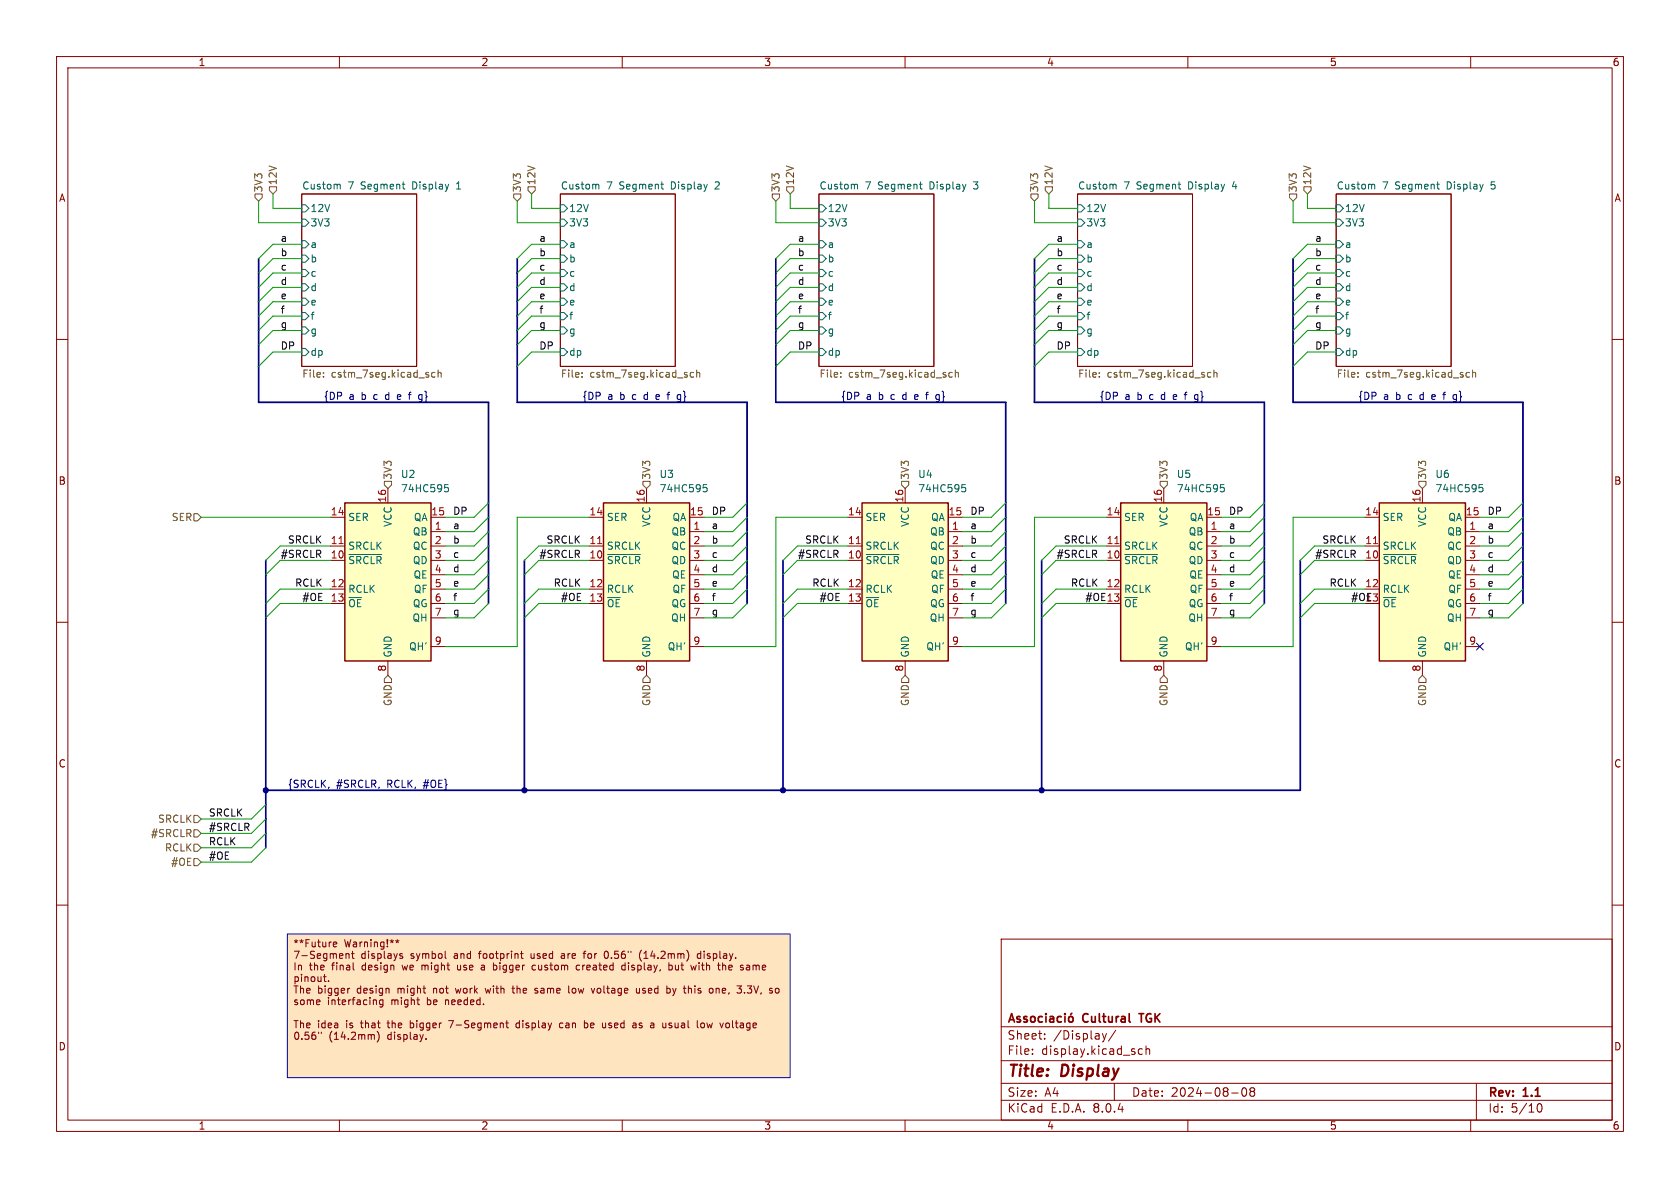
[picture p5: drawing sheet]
<svg xmlns="http://www.w3.org/2000/svg" width="297mm" height="210mm" viewBox="0 0 297 210" stroke-linecap="round" stroke-linejoin="round" font-family="sans-serif">
<g fill="none" stroke="#840000" stroke-width=".18">
<path d="M10 10h277v190h-277zM12 12h273v186h-273zM60 10v2M110 10v2M160 10v2M210 10v2M260 10v2M53.3 34.3h20.4v30.5h-20.4zM99.1 34.3h20.3v30.5h-20.3zM144.8 34.3h20.3v30.5h-20.3zM190.5 34.3h20.3v30.5h-20.3zM236.2 34.3h20.3v30.5h-20.3z"/>
<path d="M10 60h2M285 60h2M10 110h2M285 110h2M10 160h2M285 160h2M177 166h108v32h-108zM60 198v2M110 198v2M160 198v2M177 194.5h108M177 191.5h108"/>
<path d="M177 187.5h108M177 181.5h108M182.5 186.3v.1M182.5 185.5v.1M184.7 183.6v.1M184.7 182.8v.1M194.9 182.7l.3 1M195.2 183.7l-.1 .4-.2 .1M195.6 182.7l-.4 1M197 191.5v3M197.2 182.1l-1.2 2M202 185.5l-.5-.1-.3 .3v.4l.2 .2h.6"/>
<path d="M202.6 185.5l.2-.1 .4 .1v.9M202.6 184.9v1.5M210 198v2M217.7 193.2h1.2M219.7 192.4l.2-.1a.81 .81 0 0 1 .6 .6 .81 .81 0 0 1-.3 .8l-.2 .1a.81 .81 0 0 1-.3-1.4zM221.2 192.9l-.2-.2 .2-.4 .5 .1 .1 .2-.3 .3M221.2 192.9l-.2 .3v.3l.2 .3 .5-.1 .1-.2-.1-.4-.2-.2M221.2 192.9h.3M260 198v2M261 191.5v6.5M271.7 195.7l.2-.5 .2-.1a.8 .8 0 0 1 .5 .7 .8 .8 0 0 1-.5 .8l-.2-.1-.2-.5"/>
</g>
<g fill="none" stroke="#840000" stroke-width=".3">
<path d="M180.3 179.8l-.3-.1-.2 .2v.2l.5 .2v.3h-.5M181.6 179.8l-.4-.1-.2 .2 .1 .2 .5 .2v.3h-.6M182.3 179.8l.4-.1 .3 .3v.4l-.3 .3-.4-.1-.1-.2v-.4zM184.3 179.8l-.5-.1-.2 .3v.4l.1 .2h.6M184.9 179.2v.1M184.9 179.7v1M185.6 179.8h.6l.1 .9M187.6 179.8l-.4-.1-.3 .3v.4l.2 .2h.5M188.3 179.2v.1M188.3 179.7v1M189 179.8l.2-.1 .4 .1 .1 .6-.1 .2-.4 .1-.2-.2zM189.5 179.1l-.2 .2"/>
<path d="M201.3 179.2h.9M178.3 180.7l.5-1.5 .5 1.5M178.5 180.3h.7M186.3 180l-.5 .1a.29 .29 0 0 0-.3 .3 .29 .29 0 0 0 .3 .3l.5-.1"/>
</g>
<path d="M50.8 165.1h88.9v25.4h-88.9z" fill="#ffe5bf"/>
<path d="M53.3 34.3h20.4v30.5h-20.4zM99.1 34.3h20.3v30.5h-20.3zM144.8 34.3h20.3v30.5h-20.3zM190.5 34.3h20.3v30.5h-20.3zM236.2 34.3h20.3v30.5h-20.3z" fill="none" stroke="#840000" stroke-width=".18"/>
<g fill="none" stroke="#006464" stroke-width=".18">
<path d="M53.3 36.2h.7l.6 .6-.6 .7h-.7zM53.3 38.7h.7l.6 .7-.6 .6h-.7zM59.8 32.6l.4 .1v.7M71.1 32.6h.5M71.5 33.4h.1M80.7 33.4h.7M80.8 32.4l-.1 .1M99.1 36.2h.6l.6 .6-.6 .7h-.6zM99.1 38.7h.6l.6 .7-.6 .6h-.6zM105.5 32.6l.4 .1v.7M116.8 32.6h.5M117.2 33.4h.1"/>
<path d="M144.8 36.2h.6l.6 .6-.6 .7h-.6zM144.8 38.7h.6l.6 .7-.6 .6h-.6zM151.2 32.6l.4 .1v.7M162.5 32.6h.5M162.9 33.4h.1M190.5 36.2h.6l.7 .6-.7 .7h-.6zM190.5 38.7h.6l.7 .7-.7 .6h-.6zM197 32.6l.3 .1v.7M208.3 32.6h.4M208.6 33.4h.1M236.2 36.2h.7l.6 .6-.6 .7h-.7zM236.2 38.7h.7l.6 .7-.6 .6h-.7z"/>
<path d="M242.7 32.6l.3 .1v.7M254 32.6h.5M254.3 33.4h.2M53.3 50.2h.7l.6 .6-.6 .6h-.7zM53.3 45.1h.7l.6 .6-.6 .7h-.7zM53.3 47.6h.7l.6 .7-.6 .6h-.7zM53.3 42.5h.7l.6 .7-.6 .6h-.7zM53.3 52.7h.7l.6 .6-.6 .7h-.7zM53.3 55.2h.7l.6 .7-.6 .6h-.7zM53.3 57.8h.7l.6 .6-.6 .7h-.7zM99.1 50.2h.6l.6 .6-.6 .6h-.6zM99.1 45.1h.6l.6 .6-.6 .7h-.6z"/>
<path d="M99.1 47.6h.6l.6 .7-.6 .6h-.6zM99.1 42.5h.6l.6 .7-.6 .6h-.6zM99.1 52.7h.6l.6 .6-.6 .7h-.6zM99.1 55.2h.6l.6 .7-.6 .6h-.6zM99.1 57.8h.6l.6 .6-.6 .7h-.6zM144.8 50.2h.6l.6 .6-.6 .6h-.6zM144.8 45.1h.6l.6 .6-.6 .7h-.6zM144.8 47.6h.6l.6 .7-.6 .6h-.6zM144.8 42.5h.6l.6 .7-.6 .6h-.6zM144.8 52.7h.6l.6 .6-.6 .7h-.6zM144.8 55.2h.6l.6 .7-.6 .6h-.6zM144.8 57.8h.6l.6 .6-.6 .7h-.6z"/>
<path d="M190.5 50.2h.6l.7 .6-.7 .6h-.6zM190.5 45.1h.6l.7 .6-.7 .7h-.6zM190.5 47.6h.6l.7 .7-.7 .6h-.6zM190.5 42.5h.6l.7 .7-.7 .6h-.6zM190.5 52.7h.6l.7 .6-.7 .7h-.6zM190.5 55.2h.6l.7 .7-.7 .6h-.6zM190.5 57.8h.6l.7 .6-.7 .7h-.6zM236.2 50.2h.7l.6 .6-.6 .6h-.7zM236.2 45.1h.7l.6 .6-.6 .7h-.7zM236.2 47.6h.7l.6 .7-.6 .6h-.7zM236.2 42.5h.7l.6 .7-.6 .6h-.7zM236.2 52.7h.7l.6 .6-.6 .7h-.7z"/>
<path d="M236.2 55.2h.7l.6 .7-.6 .6h-.7zM236.2 57.8h.7l.6 .6-.6 .7h-.7zM53.3 61.6h.7l.6 .6-.6 .7h-.7zM99.1 61.6h.6l.6 .6-.6 .7h-.6zM144.8 61.6h.6l.6 .6-.6 .7h-.6zM190.5 61.6h.6l.7 .6-.7 .7h-.6zM236.2 61.6h.7l.6 .6-.6 .7h-.7z"/>
</g>
<g fill="none" stroke="#725600" stroke-width=".18">
<path d="M57.2 66.6v.1M57.2 65.9v.1M76.9 65.9l-.4-.1-.2 .3 .1 .5h.5M77.4 66l.2-.2 .3 .1 .1 .8M77.4 65.4v1.3M102.9 66.6v.1M102.9 65.9v.1M122.6 65.9l-.3-.1-.3 .3 .1 .5h.5M123.2 66l.2-.2 .3 .1v.8M123.2 65.4v1.3M148.6 66.6v.1M148.6 65.9v.1"/>
<path d="M168.3 65.9l-.3-.1-.3 .3 .2 .5h.4M168.9 66l.2-.2 .3 .1v.8M168.9 65.4v1.3M194.3 66.6v.1M194.3 65.9v.1M214.1 65.9l-.4-.1-.2 .3 .1 .5h.5M214.6 66l.2-.2 .3 .1 .1 .8M214.6 65.4v1.3M240.1 66.6v.1M240.1 65.9v.1M259.8 65.9l-.4-.1-.2 .3 .1 .5h.5M260.3 66l.2-.2 .3 .1 .1 .8"/>
<path d="M260.3 65.4v1.3"/>
</g>
<path d="M152.4 88.9h15.2v27.9h-15.2z" fill="#ffffc2"/>
<path d="M152.4 88.9h15.2v27.9h-15.2z" fill="none" stroke="#840000" stroke-width=".25"/>
<g fill="none" stroke="#840000" stroke-width=".18">
<path d="M149.9 99.1h2.5M149.9 96.5h2.5M149.9 91.4h2.5M160 86.4v2.5M167.6 94h2.6M167.6 99.1h2.6M167.6 96.5h2.6M167.6 91.4h2.6M149.9 104.1h2.5M149.9 106.7h2.5M160 116.8v2.6M167.6 104.1h2.6"/>
<path d="M167.6 106.7h2.6M167.6 101.6h2.6M167.6 109.2h2.6M167.6 114.3h2.6"/>
</g>
<path d="M153.1 98h5.8M170.1 85.7h.6M170.2 86.2h.3l.2 .2v.4l-.5 .1" fill="none" stroke="#006464" stroke-width=".18"/>
<path d="M151.4 96.1h.7" fill="none" stroke="#a90000" stroke-width=".18"/>
<path d="M198.1 88.9h15.3v27.9h-15.3z" fill="#ffffc2"/>
<path d="M198.1 88.9h15.3v27.9h-15.3z" fill="none" stroke="#840000" stroke-width=".25"/>
<g fill="none" stroke="#840000" stroke-width=".18">
<path d="M195.6 99.1h2.5M195.6 96.5h2.5M195.6 91.4h2.5M205.7 86.4v2.5M213.4 94h2.5M213.4 99.1h2.5M213.4 96.5h2.5M213.4 91.4h2.5M195.6 104.1h2.5M195.6 106.7h2.5M205.7 116.8v2.6M213.4 104.1h2.5"/>
<path d="M213.4 106.7h2.5M213.4 101.6h2.5M213.4 109.2h2.5M213.4 114.3h2.5"/>
</g>
<path d="M198.9 98h5.7M215.8 85.7h.6M215.9 86.2h.3l.3 .2-.1 .4-.5 .1" fill="none" stroke="#006464" stroke-width=".18"/>
<path d="M197.1 96.1h.7" fill="none" stroke="#a90000" stroke-width=".18"/>
<path d="M106.7 88.9h15.2v27.9h-15.2z" fill="#ffffc2"/>
<path d="M106.7 88.9h15.2v27.9h-15.2z" fill="none" stroke="#840000" stroke-width=".25"/>
<g fill="none" stroke="#840000" stroke-width=".18">
<path d="M104.1 99.1h2.6M104.1 96.5h2.6M104.1 91.4h2.6M114.3 86.4v2.5M121.9 94h2.6M121.9 99.1h2.6M121.9 96.5h2.6M121.9 91.4h2.6M104.1 104.1h2.6M104.1 106.7h2.6M114.3 116.8v2.6M121.9 104.1h2.6"/>
<path d="M121.9 106.7h2.6M121.9 101.6h2.6M121.9 109.2h2.6M121.9 114.3h2.6"/>
</g>
<path d="M107.4 98h5.8M124.3 85.7h.7M124.5 86.2h.3l.2 .2v.4l-.5 .1" fill="none" stroke="#006464" stroke-width=".18"/>
<path d="M105.7 96.1h.7" fill="none" stroke="#a90000" stroke-width=".18"/>
<path d="M243.8 88.9h15.3v27.9h-15.3z" fill="#ffffc2"/>
<path d="M243.8 88.9h15.3v27.9h-15.3z" fill="none" stroke="#840000" stroke-width=".25"/>
<g fill="none" stroke="#840000" stroke-width=".18">
<path d="M241.3 99.1h2.5M241.3 96.5h2.5M241.3 91.4h2.5M251.5 86.4v2.5M259.1 94h2.5M259.1 99.1h2.5M259.1 96.5h2.5M259.1 91.4h2.5M241.3 104.1h2.5M241.3 106.7h2.5M251.5 116.8v2.6M259.1 104.1h2.5"/>
<path d="M259.1 106.7h2.5M259.1 101.6h2.5M259.1 109.2h2.5M259.1 114.3h2.5"/>
</g>
<path d="M244.6 98h5.8M261.5 85.7h.6M261.6 86.2h.3l.3 .2-.1 .4-.5 .1" fill="none" stroke="#006464" stroke-width=".18"/>
<path d="M242.8 96.1h.7" fill="none" stroke="#a90000" stroke-width=".18"/>
<path d="M61 88.9h15.2v27.9h-15.2z" fill="#ffffc2"/>
<path d="M61 88.9h15.2v27.9h-15.2z" fill="none" stroke="#840000" stroke-width=".25"/>
<g fill="none" stroke="#840000" stroke-width=".18">
<path d="M58.4 99.1h2.6M58.4 96.5h2.6M58.4 91.4h2.6M68.6 86.4v2.5M76.2 94h2.5M76.2 99.1h2.5M76.2 96.5h2.5M76.2 91.4h2.5M58.4 104.1h2.6M58.4 106.7h2.6M68.6 116.8v2.6M76.2 104.1h2.5"/>
<path d="M76.2 106.7h2.5M76.2 101.6h2.5M76.2 109.2h2.5M76.2 114.3h2.5M57.2 172.7h.5M57.4 173.4l.3 .1M58.1 173.4v.1M58.9 167l.6-.2v-.2l-.4-.1-.2 .2 .1 .6h.5M61.2 168.6v.8M61.7 168.8v.6M61.8 174.7l-.2 .1M62.3 168.1v1.1l.3 .2"/>
<path d="M62.5 171.4l.1 .1M67.2 176.9v.6l.1 .1 .4-.1M67.7 176.8v1l-.2 .2h-.3M69.9 166.3l.3 .1M70.2 166.1v.3M70.2 166.4l-.1 .2M70.2 166.4l.2 .2M70.5 166.3l-.3 .1M70.7 168.9l.4 .2 .1 .1-.2 .2h-.3M70.7 168.6h.4M74.6 170.6v.9M78.8 169.4h.1"/>
<path d="M80.5 174.7l.3 .9M80.9 170.6v.7l.3 .2M85.1 171.3l.1 .2 .5-.1M85.7 170.9l-.5 .1-.1 .2M85.8 174.7l.2 .9 .3-.7M87.2 170.2v1.3M87.8 170.7v.5l-.2 .3M90.5 174.7h.5M90.7 174.3v1.1l.3 .2M92 168.6h.5M92.2 168.1v1.1l.3 .2M93.9 168.6v.6l.2 .2"/>
<path d="M94.6 174.8h.4M94.6 175.1l.5 .2-.1 .2-.3 .1M94.7 170.7l-.4-.1-.2 .3 .1 .5h.5M99.6 168.6h-.3M99.7 168.9h-.3l-.2 .2 .1 .3h.4M100.5 174.3v1.1M100.6 175.5l.1 .1M101.6 174.7l-.3 .1-.2 .1 .1 .5 .4 .2M102.5 170.7l-.4-.1-.2 .3 .1 .5h.5M103.1 168.6h.5M103.6 168.1l-.3 .2v1.1M105.7 174.8l-.1 .1 .1 .6"/>
<path d="M106.9 168.3l.2-.2a.68 .68 0 0 1 .5 .7 .68 .68 0 0 1-.5 .6l-.2-.1M110 171.3l.2 .2 .3-.1M110.5 170.7l-.3-.1-.2 .1M110.5 170.2v1.3M111.1 170.6v.9M112.5 175.4l.2 .2 .4-.2M113.1 174.7v.9M113.4 168a1.46 1.46 0 0 0 0 1.9M113.6 175.5l.4 .1M113.8 169.4h.8M114 174.7l-.4 .2 .1 .2h.3M114.1 168.3l-.3 .2"/>
<path d="M118.8 170.7v.6l-.2 .2-.3-.1M118.9 174.7l.3 .9M119.2 175.6l-.3 .4M119.4 170.6l.1 .8h.4M119.5 174.7l-.3 .9M123.6 170.2v.1M123.6 170.6v.9M123.9 168.6h-.4l-.2 .2 .1 .6h.5M123.9 168.1v1.3M126.6 174.8l.2-.1 .3 .1v.8M126.6 174.7v.9M128.3 170.8v.7"/>
<path d="M128.8 170.8l.1 .6M129.4 170.9l-.6 .1M130.3 174.3h.8l-.4 .5M132.1 175.4l.5 .2M132.1 174.3h.8l-.4 .5h.1M132.5 170.7v.8M132.5 171.4l-.1 .1M132.5 170.9l-.1 .1M137.6 174.8l.1 .1-.1 .6M66.9 182.6a1.48 1.48 0 0 1-.2 1.6M72.5 180.4v1.3M72.5 181.6l.2 .1"/>
<path d="M72.7 180.8l-.2 .1M75.3 183.6v.1M79.3 180.4h.9l-.6 1.3M89.4 180.8h.5M89.6 180.4v1.1l.3 .2M91.8 180.9l-.3-.1-.3 .3 .1 .5h.5M99.5 180.9l-.4-.1-.2 .3 .1 .5h.5M103.3 180.4v1.3M103.4 180.8l.4 .1 .1 .2v.5l-.5 .1M107.6 181.6l.1 .1M107.7 180.9v.3M113 181.6l.4 .1"/>
<path d="M113.4 180.8l-.4 .2 .1 .2 .3 .1M118.6 181.3l.2 .1-.2 .3M118.6 180.8l.1 .1M124.1 180.8l.3 .1 .1 .2v.5l-.4 .1M125 180.8l.2 .9 .3-.6"/>
</g>
<path d="M61.7 98h5.8M78.6 85.7h.6M78.7 86.2h.3l.3 .2-.1 .4-.5 .1" fill="none" stroke="#006464" stroke-width=".18"/>
<path d="M59.9 96.1h.8" fill="none" stroke="#a90000" stroke-width=".18"/>
<g fill="none" stroke="#725600" stroke-width=".18">
<path d="M45.1 34.3h1.3v.6l-.7 .7-.6-.7zM47.6 33h1.3v.7l-.6 .6-.7-.6zM90.8 34.3h1.3v.6l-.7 .7-.6-.7zM93.3 33h1.3v.7l-.6 .6-.7-.6zM136.5 34.3h1.3v.6l-.6 .7-.7-.7zM139.1 33h1.2v.7l-.6 .6-.6-.6zM182.2 34.3h1.3v.6l-.6 .7-.7-.7zM184.8 33h1.3v.7l-.7 .6-.6-.6zM228 34.3h1.2v.6l-.6 .7-.6-.7zM230.5 33h1.3v.7l-.7 .6-.6-.6zM34.3 90.8h.6l.7 .6-.7 .7h-.6zM67.9 85.1h1.3v.6l-.6 .7-.7-.7z"/>
<path d="M113.7 85.1h1.2v.6l-.6 .7-.6-.7zM159.4 85.1h1.3v.6l-.7 .7-.6-.7zM205.1 85.1h1.3v.6l-.7 .7-.6-.7zM250.8 85.1h1.3v.6l-.6 .7-.7-.7zM68.6 119.4l.6 .6v.7h-1.3v-.7zM114.3 119.4l.6 .6v.7h-1.2v-.7zM160 119.4l.7 .6v.7h-1.3v-.7zM205.7 119.4l.7 .6v.7h-1.3v-.7zM251.5 119.4l.6 .6v.7h-1.3v-.7zM34.3 146.7h.6l.7 .6-.7 .7h-.6zM34.3 144.1h.6l.7 .7-.7 .6h-.6zM34.3 151.8h.6l.7 .6-.7 .6h-.6z"/>
<path d="M34.3 149.2h.6l.7 .7-.7 .6h-.6z"/>
</g>
<g fill="none" stroke="#000084" stroke-width=".18">
<path d="M70.4 69.8l-.1 .1v.5l.1 .2M70.9 70.1l-.6 .1M72.2 69.8h.5M72.7 69.3l-.3 .1M74.2 69.8h.4M74.5 70.9l-.3 .1M74.6 70.5l-.4 .1M116.2 69.8l-.2 .1v.5l.2 .2M116.6 70.1l-.6 .1M117.9 69.8h.5M118.4 69.3l-.3 .1M120 69.8h.3"/>
<path d="M120.3 70.9l-.4 .1M120.3 70.5l-.3 .1M161.9 69.8l-.2 .1v.5l.2 .2M162.3 70.1l-.6 .1M163.6 69.8h.5M164.1 69.3l-.2 .1M165.7 69.8h.3M166 70.9l-.4 .1M166 70.5l-.3 .1M207.6 69.8l-.2 .1v.5l.2 .2M208 70.1l-.6 .1M209.3 69.8h.5"/>
<path d="M209.8 69.3l-.2 .1M211.4 69.8h.4M211.7 70.9l-.4 .1M211.8 70.5l-.4 .1M253.3 69.8l-.2 .1v.5l.2 .2M253.7 70.1l-.6 .1M255.1 69.8h.5M255.6 69.3l-.3 .1M257.1 69.8h.4M257.4 70.9l-.3 .1M257.5 70.5l-.4 .1M261 113.7l1.2 1.2"/>
<path d="M262.2 113.7l-1.2 1.2"/>
</g>
<path d="M50.8 165.1h88.9v25.4h-88.9z" fill="none" stroke="#0000c2" stroke-width=".18"/>
<path d="M45.7 45.7v25.4h40.7v35.6M91.4 45.7v25.4h40.7v35.6M137.2 45.7v25.4h40.6v35.6M182.9 45.7v25.4h40.6v35.6M228.6 45.7v25.4h40.6v35.6M47 99.1v50.8M92.7 99.1v40.6M138.4 99.1v40.6M184.1 99.1v40.6M229.9 99.1v40.6h-182.9" fill="none" stroke="#000084" stroke-width=".3"/>
<g fill="none" stroke="#009600" stroke-width=".18">
<path d="M45.7 35.6v3.8h7.6M48.3 34.3v2.5h5M91.4 35.6v3.8h7.7M94 34.3v2.5h5.1M137.2 35.6v3.8h7.6M139.7 34.3v2.5h5.1M182.9 35.6v3.8h7.6M185.4 34.3v2.5h5.1M228.6 35.6v3.8h7.6M231.1 34.3v2.5h5.1M53.3 43.2h-5l-2.6 2.5M53.3 48.3h-5l-2.6 2.5"/>
<path d="M53.3 50.8h-5l-2.6 2.5M53.3 53.3h-5l-2.6 2.6M53.3 45.7h-5l-2.6 2.6M53.3 55.9h-5l-2.6 2.5M53.3 58.4h-5l-2.6 2.6M99.1 43.2h-5.1l-2.6 2.5M99.1 48.3h-5.1l-2.6 2.5M99.1 50.8h-5.1l-2.6 2.5M99.1 53.3h-5.1l-2.6 2.6M99.1 45.7h-5.1l-2.6 2.6M99.1 55.9h-5.1l-2.6 2.5M99.1 58.4h-5.1l-2.6 2.6"/>
<path d="M144.8 43.2h-5.1l-2.5 2.5M144.8 48.3h-5.1l-2.5 2.5M144.8 50.8h-5.1l-2.5 2.5M144.8 53.3h-5.1l-2.5 2.6M144.8 45.7h-5.1l-2.5 2.6M144.8 55.9h-5.1l-2.5 2.5M144.8 58.4h-5.1l-2.5 2.6M190.5 43.2h-5.1l-2.5 2.5M190.5 48.3h-5.1l-2.5 2.5M190.5 50.8h-5.1l-2.5 2.5M190.5 53.3h-5.1l-2.5 2.6M190.5 45.7h-5.1l-2.5 2.6"/>
<path d="M190.5 55.9h-5.1l-2.5 2.5M190.5 58.4h-5.1l-2.5 2.6M236.2 43.2h-5.1l-2.5 2.5M236.2 48.3h-5.1l-2.5 2.5M236.2 50.8h-5.1l-2.5 2.5M236.2 53.3h-5.1l-2.5 2.6M236.2 45.7h-5.1l-2.5 2.6M236.2 55.9h-5.1l-2.5 2.5M236.2 58.4h-5.1l-2.5 2.6M53.3 62.2h-5l-2.6 2.6M99.1 62.2h-5.1l-2.6 2.6M144.8 62.2h-5.1l-2.5 2.6"/>
<path d="M190.5 62.2h-5.1l-2.5 2.6M236.2 62.2h-5.1l-2.5 2.6M35.6 91.4h22.8M58.4 99.1h-8.9l-2.5 2.5M58.4 96.5h-8.9l-2.5 2.6M86.4 96.5l-2.6 2.6h-5.1M86.4 99.1l-2.6 2.5h-5.1M86.4 88.9l-2.6 2.5h-5.1M86.4 91.4l-2.6 2.6h-5.1M86.4 94l-2.6 2.5h-5.1M104.1 99.1h-8.9l-2.5 2.5M104.1 91.4h-12.7v22.9h-12.7"/>
<path d="M104.1 96.5h-8.9l-2.5 2.6M132.1 96.5l-2.6 2.6h-5M132.1 99.1l-2.6 2.5h-5M132.1 88.9l-2.6 2.5h-5M132.1 91.4l-2.6 2.6h-5M132.1 94l-2.6 2.5h-5M149.9 99.1h-8.9l-2.6 2.5M149.9 91.4h-12.7v22.9h-12.7M149.9 96.5h-8.9l-2.6 2.6M177.8 96.5l-2.5 2.6h-5.1M177.8 99.1l-2.5 2.5h-5.1M177.8 88.9l-2.5 2.5h-5.1"/>
<path d="M177.8 91.4l-2.5 2.6h-5.1M177.8 94l-2.5 2.5h-5.1M195.6 99.1h-8.9l-2.6 2.5M195.6 91.4h-12.7v22.9h-12.7M195.6 96.5h-8.9l-2.6 2.6M223.5 96.5l-2.5 2.6h-5.1M223.5 99.1l-2.5 2.5h-5.1M223.5 88.9l-2.5 2.5h-5.1M223.5 91.4l-2.5 2.6h-5.1M223.5 94l-2.5 2.5h-5.1M241.3 99.1h-8.9l-2.5 2.5M241.3 91.4h-12.7v22.9h-12.7"/>
<path d="M241.3 96.5h-8.9l-2.5 2.6M269.2 96.5l-2.5 2.6h-5.1M269.2 99.1l-2.5 2.5h-5.1M269.2 88.9l-2.5 2.5h-5.1M269.2 91.4l-2.5 2.6h-5.1M269.2 94l-2.5 2.5h-5.1M58.4 106.7h-8.9l-2.5 2.5M58.4 104.1h-8.9l-2.5 2.6M86.4 106.7l-2.6 2.5h-5.1M86.4 104.1l-2.6 2.6h-5.1M86.4 101.6l-2.6 2.5h-5.1M104.1 106.7h-8.9l-2.5 2.5"/>
<path d="M104.1 104.1h-8.9l-2.5 2.6M132.1 106.7l-2.6 2.5h-5M132.1 104.1l-2.6 2.6h-5M132.1 101.6l-2.6 2.5h-5M149.9 106.7h-8.9l-2.6 2.5M149.9 104.1h-8.9l-2.6 2.6M177.8 106.7l-2.5 2.5h-5.1M177.8 104.1l-2.5 2.6h-5.1M177.8 101.6l-2.5 2.5h-5.1M195.6 106.7h-8.9l-2.6 2.5M195.6 104.1h-8.9l-2.6 2.6M223.5 106.7l-2.5 2.5h-5.1"/>
<path d="M223.5 104.1l-2.5 2.6h-5.1M223.5 101.6l-2.5 2.5h-5.1M241.3 106.7h-8.9l-2.5 2.5M241.3 104.1h-8.9l-2.5 2.6M269.2 106.7l-2.5 2.5h-5.1M269.2 104.1l-2.5 2.6h-5.1M269.2 101.6l-2.5 2.5h-5.1M47 147.3l-2.6 2.6h-8.8M47 144.8l-2.6 2.5h-8.8M47 142.2l-2.6 2.6h-8.8M47 149.9l-2.6 2.5h-8.8"/>
</g>
<g fill="#000084" stroke="#000084" stroke-width=".18">
<circle cx="138.4" cy="139.7" r=".46"/>
<circle cx="184.1" cy="139.7" r=".46"/>
<circle cx="92.7" cy="139.7" r=".46"/>
<circle cx="47" cy="139.7" r=".46"/>
</g>
<g font-size="2.8" fill="#840000">
<text x="178" y="190.9">Title:</text>
<text x="187.7" y="190.9">Display</text>
</g>
<g font-size="2.1" fill="#840000">
<text x="178" y="184">Sheet:</text>
<text x="186.2" y="184">/Display/</text>
<text x="191.5" y="181.2">Cultural</text>
<text x="202.2" y="181.2">TGK</text>
<text x="178" y="186.7">File:</text>
<text x="184.1" y="186.7">display.kicad_sch</text>
<text x="178" y="196.9">KiCad</text>
<text x="178" y="194.1">Size:</text>
<text x="184.7" y="194.1">A4</text>
<text x="185.7" y="196.9">E.D.A.</text>
<text x="193.3" y="196.9">8.0.4</text>
<text x="200" y="194.1">Date:</text>
<text x="207" y="194.1">2024-08-08</text>
<text x="263" y="194.3">Rev:</text>
<text x="263" y="196.9">Id:</text>
<text x="267.1" y="196.9">5/10</text>
<text x="269.4" y="194.3">1.1</text>
</g>
<g font-size="1.8" fill="#840000">
<text x="35" y="11.9">1</text>
<text x="85" y="11.9">2</text>
<text x="135" y="11.9">3</text>
<text x="185" y="11.9">4</text>
<text x="235" y="11.9">5</text>
<text x="285" y="11.9">6</text>
<text x="10.3" y="35.9">A</text>
<text x="285.3" y="35.9">A</text>
<text x="10.3" y="85.9">B</text>
<text x="285.3" y="85.9">B</text>
<text x="10.3" y="135.9">C</text>
<text x="285.3" y="135.9">C</text>
<text x="51.8" y="167.8">**Future</text>
<text x="60.8" y="167.8">Warning!**</text>
<text x="51.8" y="169.8">7-Segment</text>
<text x="51.8" y="171.9">In</text>
<text x="51.8" y="173.9">pinout.</text>
<text x="54.7" y="171.9">the</text>
<text x="58.8" y="171.9">final</text>
<text x="63.8" y="169.8">displays</text>
<text x="64.3" y="171.9">design</text>
<text x="71.6" y="171.9">we</text>
<text x="72.7" y="169.8">symbol</text>
<text x="75.2" y="171.9">might</text>
<text x="80.5" y="169.8">and</text>
<text x="81.7" y="171.9">use</text>
<text x="85.2" y="169.8">footprint</text>
<text x="86.1" y="171.9">a</text>
<text x="88.5" y="171.9">bigger</text>
<text x="94.5" y="169.8">used</text>
<text x="95.6" y="171.9">custom</text>
<text x="100.1" y="169.8">are</text>
<text x="103.6" y="171.9">created</text>
<text x="104.3" y="169.8">for</text>
<text x="108.1" y="169.8">0.56&quot;</text>
<text x="111.8" y="171.9">display,</text>
<text x="114.5" y="169.8">(14.2mm)</text>
<text x="120.3" y="171.9">but</text>
<text x="124.5" y="171.9">with</text>
<text x="125" y="169.8">display.</text>
<text x="129.5" y="171.9">the</text>
<text x="133.6" y="171.9">same</text>
<text x="51.8" y="176">The</text>
<text x="51.8" y="178">some</text>
<text x="56.1" y="176">bigger</text>
<text x="57.9" y="178">interfacing</text>
<text x="63.2" y="176">design</text>
<text x="69.3" y="178">might</text>
<text x="70.6" y="176">might</text>
<text x="75.8" y="178">be</text>
<text x="77.1" y="176">not</text>
<text x="79.2" y="178">needed.</text>
<text x="81.3" y="176">work</text>
<text x="86.7" y="176">with</text>
<text x="91.7" y="176">the</text>
<text x="95.8" y="176">same</text>
<text x="102" y="176">low</text>
<text x="106.3" y="176">voltage</text>
<text x="114.3" y="176">used</text>
<text x="119.9" y="176">by</text>
<text x="123.2" y="176">this</text>
<text x="127.9" y="176">one,</text>
<text x="133.1" y="176">3.3V,</text>
<text x="10.3" y="185.9">D</text>
<text x="51.8" y="182.1">The</text>
<text x="51.8" y="184.1">0.56&quot;</text>
<text x="56.1" y="182.1">idea</text>
<text x="58.1" y="184.1">(14.2mm)</text>
<text x="61.3" y="182.1">is</text>
<text x="64.1" y="182.1">that</text>
<text x="68.6" y="184.1">display.</text>
<text x="69" y="182.1">the</text>
<text x="73.1" y="182.1">bigger</text>
<text x="80.2" y="182.1">7-Segment</text>
<text x="92.3" y="182.1">display</text>
<text x="100.2" y="182.1">can</text>
<text x="104.7" y="182.1">be</text>
<text x="108.2" y="182.1">used</text>
<text x="113.7" y="182.1">as</text>
<text x="117.1" y="182.1">a</text>
<text x="119.4" y="182.1">usual</text>
<text x="125.7" y="182.1">low</text>
<text x="130" y="182.1">voltage</text>
<text x="285.3" y="185.9">D</text>
<text x="35" y="199.9">1</text>
<text x="85" y="199.9">2</text>
<text x="135" y="199.9">3</text>
<text x="185" y="199.9">4</text>
<text x="235" y="199.9">5</text>
<text x="285" y="199.9">6</text>
</g>
<g font-size="1.8" fill="#725600">
<text x="46.6" y="34.1" transform="rotate(-90 46.6 34.1)">3V3</text>
<text x="49.1" y="32.8" transform="rotate(-90 49.1 32.8)">12V</text>
<text x="92.3" y="34.1" transform="rotate(-90 92.3 34.1)">3V3</text>
<text x="94.8" y="32.8" transform="rotate(-90 94.8 32.8)">12V</text>
<text x="138" y="34.1" transform="rotate(-90 138 34.1)">3V3</text>
<text x="140.6" y="32.8" transform="rotate(-90 140.6 32.8)">12V</text>
<text x="183.7" y="34.1" transform="rotate(-90 183.7 34.1)">3V3</text>
<text x="186.3" y="32.8" transform="rotate(-90 186.3 32.8)">12V</text>
<text x="229.5" y="34.1" transform="rotate(-90 229.5 34.1)">3V3</text>
<text x="232" y="32.8" transform="rotate(-90 232 32.8)">12V</text>
<text x="53.3" y="67.1">File:</text>
<text x="58.6" y="67.1">cstm_7seg.kicad_sch</text>
<text x="99.1" y="67.1">File:</text>
<text x="104.3" y="67.1">cstm_7seg.kicad_sch</text>
<text x="144.8" y="67.1">File:</text>
<text x="150" y="67.1">cstm_7seg.kicad_sch</text>
<text x="190.5" y="67.1">File:</text>
<text x="195.7" y="67.1">cstm_7seg.kicad_sch</text>
<text x="236.2" y="67.1">File:</text>
<text x="241.4" y="67.1">cstm_7seg.kicad_sch</text>
<text x="69.4" y="84.9" transform="rotate(-90 69.4 84.9)">3V3</text>
<text x="115.2" y="84.9" transform="rotate(-90 115.2 84.9)">3V3</text>
<text x="160.9" y="84.9" transform="rotate(-90 160.9 84.9)">3V3</text>
<text x="206.6" y="84.9" transform="rotate(-90 206.6 84.9)">3V3</text>
<text x="252.3" y="84.9" transform="rotate(-90 252.3 84.9)">3V3</text>
<text x="30.3" y="92.3">SER</text>
<text x="69.4" y="124.9" transform="rotate(-90 69.4 124.9)">GND</text>
<text x="115.2" y="124.9" transform="rotate(-90 115.2 124.9)">GND</text>
<text x="160.9" y="124.9" transform="rotate(-90 160.9 124.9)">GND</text>
<text x="206.6" y="124.9" transform="rotate(-90 206.6 124.9)">GND</text>
<text x="252.3" y="124.9" transform="rotate(-90 252.3 124.9)">GND</text>
<text x="26.6" y="148.2">#SRCLR</text>
<text x="27.8" y="145.6">SRCLK</text>
<text x="29.1" y="150.7">RCLK</text>
<text x="30.1" y="153.3">#OE</text>
</g>
<g font-size="1.8" fill="#006464">
<text x="53.3" y="33.6">Custom</text>
<text x="61.5" y="33.6">7</text>
<text x="63.9" y="33.6">Segment</text>
<text x="73.2" y="33.6">Display</text>
<text x="81.2" y="33.6">1</text>
<text x="99.1" y="33.6">Custom</text>
<text x="107.2" y="33.6">7</text>
<text x="109.6" y="33.6">Segment</text>
<text x="118.9" y="33.6">Display</text>
<text x="126.9" y="33.6">2</text>
<text x="144.8" y="33.6">Custom</text>
<text x="153" y="33.6">7</text>
<text x="155.3" y="33.6">Segment</text>
<text x="164.6" y="33.6">Display</text>
<text x="172.6" y="33.6">3</text>
<text x="190.5" y="33.6">Custom</text>
<text x="198.7" y="33.6">7</text>
<text x="201.1" y="33.6">Segment</text>
<text x="210.3" y="33.6">Display</text>
<text x="218.3" y="33.6">4</text>
<text x="236.2" y="33.6">Custom</text>
<text x="244.4" y="33.6">7</text>
<text x="246.8" y="33.6">Segment</text>
<text x="256.1" y="33.6">Display</text>
<text x="264.1" y="33.6">5</text>
<text x="54.8" y="37.7">12V</text>
<text x="54.8" y="40.2">3V3</text>
<text x="100.5" y="37.7">12V</text>
<text x="100.5" y="40.2">3V3</text>
<text x="146.2" y="37.7">12V</text>
<text x="146.2" y="40.2">3V3</text>
<text x="192" y="37.7">12V</text>
<text x="192" y="40.2">3V3</text>
<text x="237.7" y="37.7">12V</text>
<text x="237.7" y="40.2">3V3</text>
<text x="54.8" y="46.6">b</text>
<text x="54.8" y="44">a</text>
<text x="100.5" y="46.6">b</text>
<text x="100.5" y="44">a</text>
<text x="146.2" y="46.6">b</text>
<text x="146.2" y="44">a</text>
<text x="192" y="46.6">b</text>
<text x="192" y="44">a</text>
<text x="237.7" y="46.6">b</text>
<text x="237.7" y="44">a</text>
<text x="54.8" y="51.7">d</text>
<text x="54.8" y="49.1">c</text>
<text x="100.5" y="51.7">d</text>
<text x="100.5" y="49.1">c</text>
<text x="146.2" y="51.7">d</text>
<text x="146.2" y="49.1">c</text>
<text x="192" y="51.7">d</text>
<text x="192" y="49.1">c</text>
<text x="237.7" y="51.7">d</text>
<text x="237.7" y="49.1">c</text>
<text x="54.8" y="54.2">e</text>
<text x="54.8" y="56.7">f</text>
<text x="54.8" y="59.3">g</text>
<text x="100.5" y="54.2">e</text>
<text x="100.5" y="56.7">f</text>
<text x="100.5" y="59.3">g</text>
<text x="146.2" y="54.2">e</text>
<text x="146.2" y="56.7">f</text>
<text x="146.2" y="59.3">g</text>
<text x="192" y="54.2">e</text>
<text x="192" y="56.7">f</text>
<text x="192" y="59.3">g</text>
<text x="237.7" y="54.2">e</text>
<text x="237.7" y="56.7">f</text>
<text x="237.7" y="59.3">g</text>
<text x="54.8" y="63.1">dp</text>
<text x="100.5" y="63.1">dp</text>
<text x="146.2" y="63.1">dp</text>
<text x="192" y="63.1">dp</text>
<text x="237.7" y="63.1">dp</text>
<text x="70.8" y="84.7">U2</text>
<text x="70.8" y="87.2">74HC595</text>
<text x="116.5" y="84.7">U3</text>
<text x="116.5" y="87.2">74HC595</text>
<text x="162.2" y="84.7">U4</text>
<text x="162.2" y="87.2">74HC595</text>
<text x="207.9" y="84.7">U5</text>
<text x="207.9" y="87.2">74HC595</text>
<text x="253.7" y="84.7">U6</text>
<text x="253.7" y="87.2">74HC595</text>
<text x="61.5" y="92.3">SER</text>
<text x="69.4" y="93.2" transform="rotate(-90 69.4 93.2)">VCC</text>
<text x="72.9" y="94.8">QB</text>
<text x="73.1" y="92.3">QA</text>
<text x="107.2" y="92.3">SER</text>
<text x="115.2" y="93.2" transform="rotate(-90 115.2 93.2)">VCC</text>
<text x="118.6" y="94.8">QB</text>
<text x="118.8" y="92.3">QA</text>
<text x="152.9" y="92.3">SER</text>
<text x="160.9" y="93.2" transform="rotate(-90 160.9 93.2)">VCC</text>
<text x="164.3" y="94.8">QB</text>
<text x="164.5" y="92.3">QA</text>
<text x="198.6" y="92.3">SER</text>
<text x="206.6" y="93.2" transform="rotate(-90 206.6 93.2)">VCC</text>
<text x="210" y="94.8">QB</text>
<text x="210.2" y="92.3">QA</text>
<text x="244.3" y="92.3">SER</text>
<text x="252.3" y="93.2" transform="rotate(-90 252.3 93.2)">VCC</text>
<text x="255.8" y="94.8">QB</text>
<text x="256" y="92.3">QA</text>
<text x="61.5" y="99.9">~{SRCLR}</text>
<text x="61.5" y="97.4">SRCLK</text>
<text x="72.9" y="97.4">QC</text>
<text x="72.9" y="99.9">QD</text>
<text x="107.2" y="99.9">~{SRCLR}</text>
<text x="107.2" y="97.4">SRCLK</text>
<text x="118.6" y="97.4">QC</text>
<text x="118.6" y="99.9">QD</text>
<text x="152.9" y="99.9">~{SRCLR}</text>
<text x="152.9" y="97.4">SRCLK</text>
<text x="164.3" y="97.4">QC</text>
<text x="164.3" y="99.9">QD</text>
<text x="198.6" y="99.9">~{SRCLR}</text>
<text x="198.6" y="97.4">SRCLK</text>
<text x="210" y="97.4">QC</text>
<text x="210" y="99.9">QD</text>
<text x="244.3" y="99.9">~{SRCLR}</text>
<text x="244.3" y="97.4">SRCLK</text>
<text x="255.8" y="97.4">QC</text>
<text x="255.8" y="99.9">QD</text>
<text x="61.5" y="105">RCLK</text>
<text x="61.5" y="107.5">~{OE}</text>
<text x="72.9" y="107.5">QG</text>
<text x="73" y="102.5">QE</text>
<text x="73.1" y="105">QF</text>
<text x="107.2" y="105">RCLK</text>
<text x="107.2" y="107.5">~{OE}</text>
<text x="118.6" y="107.5">QG</text>
<text x="118.7" y="102.5">QE</text>
<text x="118.8" y="105">QF</text>
<text x="152.9" y="105">RCLK</text>
<text x="152.9" y="107.5">~{OE}</text>
<text x="164.3" y="107.5">QG</text>
<text x="164.4" y="102.5">QE</text>
<text x="164.5" y="105">QF</text>
<text x="198.6" y="105">RCLK</text>
<text x="198.6" y="107.5">~{OE}</text>
<text x="210" y="107.5">QG</text>
<text x="210.2" y="102.5">QE</text>
<text x="210.2" y="105">QF</text>
<text x="244.3" y="105">RCLK</text>
<text x="244.3" y="107.5">~{OE}</text>
<text x="255.8" y="107.5">QG</text>
<text x="255.9" y="102.5">QE</text>
<text x="256" y="105">QF</text>
<text x="72.8" y="110.1">QH</text>
<text x="118.5" y="110.1">QH</text>
<text x="164.3" y="110.1">QH</text>
<text x="210" y="110.1">QH</text>
<text x="255.7" y="110.1">QH</text>
<text x="69.4" y="116.3" transform="rotate(-90 69.4 116.3)">GND</text>
<text x="72.2" y="115.2">QH'</text>
<text x="115.2" y="116.3" transform="rotate(-90 115.2 116.3)">GND</text>
<text x="117.9" y="115.2">QH'</text>
<text x="160.9" y="116.3" transform="rotate(-90 160.9 116.3)">GND</text>
<text x="163.7" y="115.2">QH'</text>
<text x="206.6" y="116.3" transform="rotate(-90 206.6 116.3)">GND</text>
<text x="209.4" y="115.2">QH'</text>
<text x="252.3" y="116.3" transform="rotate(-90 252.3 116.3)">GND</text>
<text x="255.1" y="115.2">QH'</text>
</g>
<g font-size="1.8" fill="#0f0f0f">
<text x="49.5" y="47.9">c</text>
<text x="49.5" y="45.4">b</text>
<text x="49.5" y="42.8">a</text>
<text x="95.2" y="45.4">b</text>
<text x="95.2" y="42.8">a</text>
<text x="95.2" y="47.9">c</text>
<text x="141" y="45.4">b</text>
<text x="141" y="42.8">a</text>
<text x="141" y="47.9">c</text>
<text x="186.7" y="42.8">a</text>
<text x="186.7" y="47.9">c</text>
<text x="186.7" y="45.4">b</text>
<text x="232.4" y="47.9">c</text>
<text x="232.4" y="45.4">b</text>
<text x="232.4" y="42.8">a</text>
<text x="49.5" y="53">e</text>
<text x="49.5" y="50.5">d</text>
<text x="95.2" y="53">e</text>
<text x="95.2" y="50.5">d</text>
<text x="141" y="53">e</text>
<text x="141" y="50.5">d</text>
<text x="186.7" y="53">e</text>
<text x="186.7" y="50.5">d</text>
<text x="232.4" y="53">e</text>
<text x="232.4" y="50.5">d</text>
<text x="49.5" y="55.5">f</text>
<text x="49.5" y="58.1">g</text>
<text x="95.2" y="55.5">f</text>
<text x="95.2" y="58.1">g</text>
<text x="141" y="58.1">g</text>
<text x="141" y="55.5">f</text>
<text x="186.7" y="58.1">g</text>
<text x="186.7" y="55.5">f</text>
<text x="232.4" y="55.5">f</text>
<text x="232.4" y="58.1">g</text>
<text x="49.5" y="61.9">DP</text>
<text x="95.2" y="61.9">DP</text>
<text x="141" y="61.9">DP</text>
<text x="186.7" y="61.9">DP</text>
<text x="232.4" y="61.9">DP</text>
<text x="80" y="91.1">DP</text>
<text x="80" y="93.6">a</text>
<text x="125.7" y="93.6">a</text>
<text x="125.7" y="91.1">DP</text>
<text x="171.4" y="91.1">DP</text>
<text x="171.4" y="93.6">a</text>
<text x="217.2" y="91.1">DP</text>
<text x="217.2" y="93.6">a</text>
<text x="262.9" y="91.1">DP</text>
<text x="262.9" y="93.6">a</text>
<text x="49.5" y="98.7">#SRCLR</text>
<text x="50.8" y="96.2">SRCLK</text>
<text x="80" y="96.2">b</text>
<text x="80" y="101.3">d</text>
<text x="80" y="98.7">c</text>
<text x="95.2" y="98.7">#SRCLR</text>
<text x="96.5" y="96.2">SRCLK</text>
<text x="125.7" y="98.7">c</text>
<text x="125.7" y="101.3">d</text>
<text x="125.7" y="96.2">b</text>
<text x="141" y="98.7">#SRCLR</text>
<text x="142.2" y="96.2">SRCLK</text>
<text x="171.4" y="101.3">d</text>
<text x="171.4" y="98.7">c</text>
<text x="171.4" y="96.2">b</text>
<text x="186.7" y="98.7">#SRCLR</text>
<text x="188" y="96.2">SRCLK</text>
<text x="217.2" y="96.2">b</text>
<text x="217.2" y="98.7">c</text>
<text x="217.2" y="101.3">d</text>
<text x="232.4" y="98.7">#SRCLR</text>
<text x="233.7" y="96.2">SRCLK</text>
<text x="262.9" y="101.3">d</text>
<text x="262.9" y="98.7">c</text>
<text x="262.9" y="96.2">b</text>
<text x="52.1" y="103.8">RCLK</text>
<text x="53.3" y="106.3">#OE</text>
<text x="80" y="106.3">f</text>
<text x="80" y="103.8">e</text>
<text x="97.8" y="103.8">RCLK</text>
<text x="99.1" y="106.3">#OE</text>
<text x="125.7" y="103.8">e</text>
<text x="125.7" y="106.3">f</text>
<text x="143.5" y="103.8">RCLK</text>
<text x="144.8" y="106.3">#OE</text>
<text x="171.4" y="106.3">f</text>
<text x="171.4" y="103.8">e</text>
<text x="189.2" y="103.8">RCLK</text>
<text x="191.8" y="106.3">#OE13</text>
<text x="217.2" y="106.3">f</text>
<text x="217.2" y="103.8">e</text>
<text x="234.9" y="103.8">RCLK</text>
<text x="238.8" y="106.3">#OE</text>
<text x="241.3" y="106.4">13</text>
<text x="262.9" y="103.8">e</text>
<text x="262.9" y="106.3">f</text>
<text x="80" y="108.9">g</text>
<text x="125.7" y="108.9">g</text>
<text x="171.4" y="108.9">g</text>
<text x="217.2" y="108.9">g</text>
<text x="262.9" y="108.9">g</text>
<text x="36.8" y="149.5">RCLK</text>
<text x="36.8" y="147">#SRCLR</text>
<text x="36.8" y="144.4">SRCLK</text>
<text x="36.8" y="152.1">#OE</text>
</g>
<g font-size="1.8" fill="#000084">
<text x="57.1" y="70.8">{DP</text>
<text x="61.7" y="70.8">a</text>
<text x="64" y="70.8">b</text>
<text x="66.3" y="70.8">c</text>
<text x="68.6" y="70.8">d</text>
<text x="70.9" y="70.8">e</text>
<text x="73.2" y="70.8">f</text>
<text x="75.1" y="70.8">g}</text>
<text x="102.9" y="70.8">{DP</text>
<text x="107.4" y="70.8">a</text>
<text x="109.7" y="70.8">b</text>
<text x="112.1" y="70.8">c</text>
<text x="114.3" y="70.8">d</text>
<text x="116.6" y="70.8">e</text>
<text x="118.9" y="70.8">f</text>
<text x="120.8" y="70.8">g}</text>
<text x="148.6" y="70.8">{DP</text>
<text x="153.1" y="70.8">a</text>
<text x="155.5" y="70.8">b</text>
<text x="157.8" y="70.8">c</text>
<text x="160" y="70.8">d</text>
<text x="162.4" y="70.8">e</text>
<text x="164.6" y="70.8">f</text>
<text x="166.5" y="70.8">g}</text>
<text x="194.3" y="70.8">{DP</text>
<text x="198.9" y="70.8">a</text>
<text x="201.2" y="70.8">b</text>
<text x="203.5" y="70.8">c</text>
<text x="205.8" y="70.8">d</text>
<text x="208.1" y="70.8">e</text>
<text x="210.3" y="70.8">f</text>
<text x="212.2" y="70.8">g}</text>
<text x="240" y="70.8">{DP</text>
<text x="244.6" y="70.8">a</text>
<text x="246.9" y="70.8">b</text>
<text x="249.2" y="70.8">c</text>
<text x="251.5" y="70.8">d</text>
<text x="253.8" y="70.8">e</text>
<text x="256.1" y="70.8">f</text>
<text x="258" y="70.8">g}</text>
<text x="50.8" y="139.4">{SRCLK,</text>
<text x="59.5" y="139.4">#SRCLR,</text>
<text x="68.6" y="139.4">RCLK,</text>
<text x="75.2" y="139.4">#OE}</text>
</g>
<g font-size="1.8" fill="#a90000">
<text x="68.3" y="88.9" transform="rotate(-90 68.3 88.9)">16</text>
<text x="114" y="88.9" transform="rotate(-90 114 88.9)">16</text>
<text x="159.8" y="88.9" transform="rotate(-90 159.8 88.9)">16</text>
<text x="205.5" y="88.9" transform="rotate(-90 205.5 88.9)">16</text>
<text x="251.2" y="88.9" transform="rotate(-90 251.2 88.9)">16</text>
<text x="58.4" y="91.2">14</text>
<text x="76.2" y="91.2">15</text>
<text x="76.8" y="93.7">1</text>
<text x="104.1" y="91.2">14</text>
<text x="121.9" y="91.2">15</text>
<text x="122.5" y="93.7">1</text>
<text x="149.8" y="91.2">14</text>
<text x="167.6" y="91.2">15</text>
<text x="168.2" y="93.7">1</text>
<text x="195.5" y="91.2">14</text>
<text x="213.3" y="91.2">15</text>
<text x="213.9" y="93.7">1</text>
<text x="241.3" y="91.2">14</text>
<text x="259" y="91.2">15</text>
<text x="259.6" y="93.7">1</text>
<text x="58.4" y="98.8">10</text>
<text x="58.4" y="96.3">11</text>
<text x="76.8" y="96.3">2</text>
<text x="76.8" y="98.8">3</text>
<text x="76.8" y="101.3">4</text>
<text x="104.1" y="98.8">10</text>
<text x="104.1" y="96.3">11</text>
<text x="122.5" y="96.3">2</text>
<text x="122.5" y="98.8">3</text>
<text x="122.5" y="101.3">4</text>
<text x="149.8" y="98.8">10</text>
<text x="149.8" y="96.3">11</text>
<text x="168.2" y="96.3">2</text>
<text x="168.2" y="98.8">3</text>
<text x="168.2" y="101.3">4</text>
<text x="195.5" y="98.8">10</text>
<text x="195.5" y="96.3">11</text>
<text x="213.9" y="96.3">2</text>
<text x="213.9" y="98.8">3</text>
<text x="213.9" y="101.3">4</text>
<text x="241.3" y="98.8">10</text>
<text x="241.3" y="96.3">11</text>
<text x="259.6" y="96.3">2</text>
<text x="259.6" y="98.8">3</text>
<text x="259.6" y="101.3">4</text>
<text x="58.4" y="103.9">12</text>
<text x="58.4" y="106.4">13</text>
<text x="76.8" y="103.9">5</text>
<text x="76.8" y="106.4">6</text>
<text x="104.1" y="103.9">12</text>
<text x="104.1" y="106.4">13</text>
<text x="122.5" y="103.9">5</text>
<text x="122.5" y="106.4">6</text>
<text x="149.8" y="103.9">12</text>
<text x="149.8" y="106.4">13</text>
<text x="168.2" y="103.9">5</text>
<text x="168.2" y="106.4">6</text>
<text x="195.5" y="103.9">12</text>
<text x="213.9" y="103.9">5</text>
<text x="213.9" y="106.4">6</text>
<text x="241.3" y="103.9">12</text>
<text x="259.6" y="103.9">5</text>
<text x="259.6" y="106.4">6</text>
<text x="76.8" y="109">7</text>
<text x="122.5" y="109">7</text>
<text x="168.2" y="109">7</text>
<text x="213.9" y="109">7</text>
<text x="259.6" y="109">7</text>
<text x="68.3" y="118.8" transform="rotate(-90 68.3 118.8)">8</text>
<text x="76.8" y="114">9</text>
<text x="114" y="118.8" transform="rotate(-90 114 118.8)">8</text>
<text x="122.5" y="114">9</text>
<text x="159.8" y="118.8" transform="rotate(-90 159.8 118.8)">8</text>
<text x="168.2" y="114">9</text>
<text x="205.5" y="118.8" transform="rotate(-90 205.5 118.8)">8</text>
<text x="213.9" y="114">9</text>
<text x="251.2" y="118.8" transform="rotate(-90 251.2 118.8)">8</text>
<text x="259.6" y="114">9</text>
</g>
</svg>
